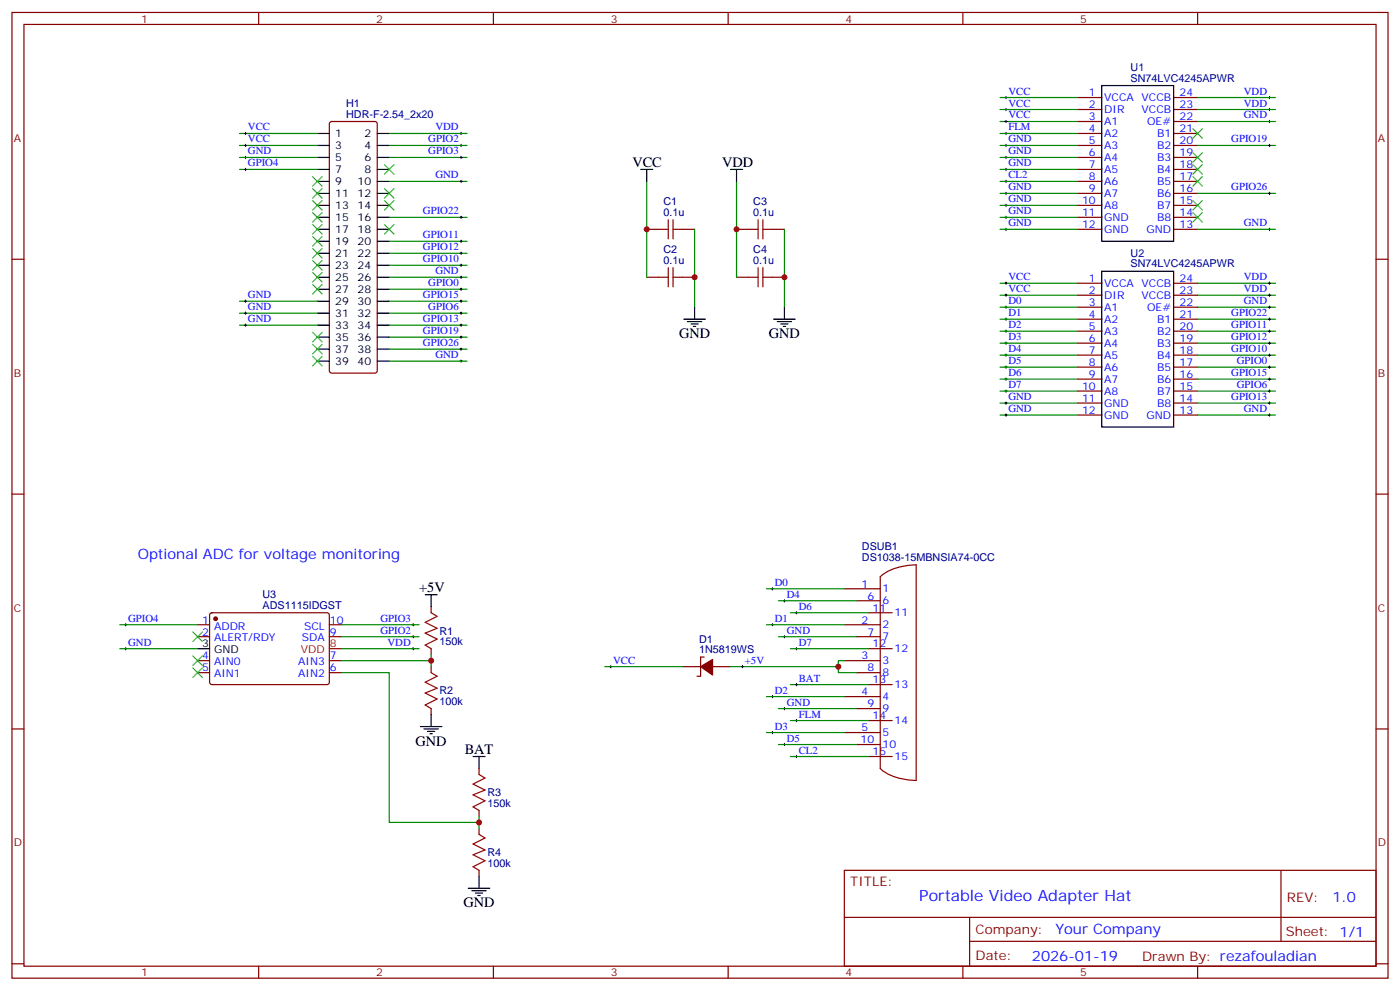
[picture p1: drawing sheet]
<svg xmlns="http://www.w3.org/2000/svg" width="412mm" height="292mm" viewBox="0 0 412 292" stroke-linecap="round" stroke-linejoin="round" font-family="sans-serif">
<g fill="none" stroke="#870000" stroke-width=".35">
<path d="M3.5 3.7h405.4v284.3h-405.4zM7.1 7.2h398.2v277.3h-398.2zM76.2 3.7v3.5M145.3 3.7v3.5M214.5 3.7v3.5M283.6 3.7v3.5M352.8 3.7v3.5M97.2 36l.5-.2h12.7l.5 .2 .2 .5v72.6l-.2 .5-.5 .3h-12.7l-.5-.3-.2-.5v-72.6zM317.5 28.7h7.1M317.5 32.2h7.1M317.5 35.8h7.1M317.5 39.3h7.1"/>
<path d="M345.7 28.7h7.1M345.7 32.2h7.1M345.7 35.8h7.1M345.7 39.3h7.1M317.5 42.8h7.1M317.5 46.4h7.1M317.5 49.9h7.1M317.5 53.4h7.1M317.5 56.9h7.1M345.7 42.8h7.1M345.7 46.4h7.1M345.7 49.9h7.1"/>
<path d="M345.7 53.4h7.1M345.7 56.9h7.1M3.5 76.3h3.6M190.5 67.5h3.5M201.1 67.5h3.5M217 67.5h3.5M227.5 67.5h3.6M317.5 60.5h7.1M317.5 64h7.1M317.5 67.5h7.1M345.7 60.5h7.1M345.7 64h7.1"/>
<path d="M345.7 67.5h7.1M405.3 76.3h3.6M190.5 81.6h3.5M201.1 81.6h3.5M217 81.6h3.5M227.5 81.6h3.6M317.5 83.4h7.1M317.5 86.9h7.1M317.5 90.5h7.1M317.5 94h7.1M317.5 97.5h7.1M345.7 83.4h7.1"/>
<path d="M345.7 86.9h7.1M345.7 90.5h7.1M345.7 94h7.1M345.7 97.5h7.1M317.5 101h7.1M317.5 104.6h7.1M317.5 108.1h7.1M317.5 111.6h7.1M317.5 115.1h7.1M317.5 118.7h7.1M345.7 101h7.1M345.7 104.6h7.1"/>
<path d="M345.7 108.1h7.1M345.7 111.6h7.1M345.7 115.1h7.1M345.7 118.7h7.1M317.5 122.2h7.1M345.7 122.2h7.1M3.5 145.5h3.6M405.3 145.5h3.6M127 178.6v1.8M248.7 173.4h10.6M252.2 176.9h7.1M259.3 169.8a17.1 17.1 0 0 1 10.6-3.5v63.5a19.1 19.1 0 0 1-9.6-2.7l-1-.8z"/>
<path d="M58.2 183.9h3.5M58.2 194.5h3.5M58.2 187.5h3.5M58.2 198h3.5M62 180.6l.4-.2 34.2 .1 .4 .6-.1 20-.6 .5-34.1-.1-.5-.6v-19.8zM97 183.9h3.5M97 194.5h3.5M97 187.5h3.5M97 198h3.5M127 191v1.8M127 196.3v1.7M201.1 196.3h5.3"/>
<path d="M207.4 193.5h-1v5.6h-1.1M209.9 196.3h5.3M248.7 183.9h10.6M248.7 194.5h10.6M252.2 187.5h7.1M252.2 198h7.1M255.8 180.4h7M255.8 191h7M3.5 214.6h3.6M127 208.6v1.8M248.7 205.1h10.6M248.7 215.7h10.6"/>
<path d="M252.2 208.6h7.1M252.2 219.2h7.1M255.8 201.6h7M255.8 212.2h7M405.3 214.6h3.6M141.1 226.3v1.7M141.1 238.6v1.8M255.8 222.7h7M141.1 243.9v1.8M141.1 256.3v1.7M248.7 256.3h156.6v28.2h-156.6zM377.3 256.3v20.9"/>
<path d="M248.7 270.1h156.5M285.6 277.2h119.6M285.6 270.1v14.1M3.5 283.8h3.6M76.2 284.5v3.5M145.3 284.5v3.5M214.5 284.5v3.5M283.6 284.5v3.5M352.8 284.5v3.5M405.3 283.8h3.6"/>
</g>
<g fill="none" stroke="#000" stroke-width=".35">
<path d="M93.5 39.3h3.5M111.1 39.3h3.6M324.6 25.2h21.1v45.8h-21.1zM93.5 42.8h3.5M93.5 46.4h3.5M93.5 49.9h3.5M93.5 53.4h3.5M93.5 56.9h3.5M111.1 42.8h3.6M111.1 46.4h3.6M111.1 49.9h3.6M111.1 53.4h3.6"/>
<path d="M111.1 56.9h3.6M188.7 49.9h3.6M190.5 49.9v3.5M215.2 49.9h3.5M217 49.9v3.5M93.5 60.5h3.5M93.5 64h3.5M93.5 67.5h3.5M93.5 71h3.5M93.5 74.6h3.5M93.5 78.1h3.5M111.1 60.5h3.6"/>
<path d="M111.1 64h3.6M111.1 67.5h3.6M111.1 71h3.6M111.1 74.6h3.6M111.1 78.1h3.6M324.6 79.9h21.1v45.8h-21.1zM93.5 81.6h3.5M93.5 85.2h3.5M93.5 88.7h3.5M93.5 92.2h3.5M93.5 95.7h3.5M93.5 99.3h3.5"/>
<path d="M111.1 81.6h3.6M111.1 85.2h3.6M111.1 88.7h3.6M111.1 92.2h3.6M111.1 95.7h3.6M111.1 99.3h3.6M201.4 94h6.4M202.5 94.7h4.2M203.6 95.4h2.1M204.3 96.1h.7M204.6 90.5v3.5M227.9 94h6.3"/>
<path d="M229 94.7h4.2M230 95.4h2.1M230.7 96.1h.7M231.1 90.5v3.5M93.5 102.8h3.5M93.5 106.3h3.5M111.1 102.8h3.6M111.1 106.3h3.6M125.2 175.1h3.6M127 175.1v3.5M58.2 191h3.5M123.8 213.9h6.4"/>
<path d="M124.9 214.6h4.2M125.9 215.3h2.2M126.6 216h.8M127 210.4v3.5M139.3 222.7h3.6M141.1 222.7v3.6M141.1 258v3.5M137.9 261.5h6.4M139 262.3h4.2M140.1 263h2.1M140.8 263.7h.7"/>
</g>
<g fill="none" stroke="#000" stroke-width=".29">
<path d="M72 39.3h.7M72.3 38.9v.8M135.5 39.3h.7M135.8 38.9v.8M296 28.7h.7M296 32.2h.7M296 35.8h.7M296 39.3h.7M296.3 28.4v.7M296.3 31.9v.7M296.3 35.4v.7M296.3 38.9v.8"/>
<path d="M373.6 28.7h.7M373.6 32.2h.7M373.6 35.8h.7M373.9 28.4v.7M373.9 31.9v.7M373.9 35.4v.7M72 46.4h.7M72 42.8h.7M72 49.9h.7M72.3 42.5v.7M72.3 46v.7M72.3 49.5v.7"/>
<path d="M135.5 46.4h.7M135.5 53.4h.7M135.5 42.8h.7M135.8 42.5v.7M135.8 46v.7M135.8 53.1v.7M296 46.4h.7M296 53.4h.7M296 42.8h.7M296 49.9h.7M296 56.9h.7M296.3 42.5v.7"/>
<path d="M296.3 46v.7M296.3 49.5v.7M296.3 53.1v.7M296.3 56.6v.7M373.6 42.8h.7M373.6 56.9h.7M373.9 42.5v.7M373.9 56.6v.7M135.5 64h.7M135.5 78.1h.7M135.5 74.6h.7M135.5 71h.7"/>
<path d="M135.8 63.6v.7M135.8 70.7v.7M135.8 74.2v.7M135.8 77.8v.7M296 67.5h.7M296 64h.7M296 60.5h.7M296.3 60.1v.7M296.3 63.6v.7M296.3 67.2v.7M373.6 67.5h.7M373.9 67.2v.7"/>
<path d="M72 92.2h.7M72 95.7h.7M72 88.7h.7M72.3 88.3v.7M72.3 91.9v.7M72.3 95.4v.7M135.5 92.2h.7M135.5 95.7h.7M135.5 88.7h.7M135.5 99.3h.7M135.5 85.2h.7M135.5 81.6h.7"/>
<path d="M135.8 81.3v.7M135.8 84.8v.7M135.8 88.3v.7M135.8 91.9v.7M135.8 95.4v.7M135.8 98.9v.7M296 86.9h.7M296 90.5h.7M296 83.4h.7M296 97.5h.7M296 94h.7M296.3 83v.7"/>
<path d="M296.3 86.6v.7M296.3 90.1v.7M296.3 93.6v.7M296.3 97.2v.7M373.6 86.9h.7M373.6 90.5h.7M373.6 83.4h.7M373.6 97.5h.7M373.6 94h.7M373.9 83v.7M373.9 86.6v.7M373.9 90.1v.7"/>
<path d="M373.9 93.6v.7M373.9 97.2v.7M135.5 106.3h.7M135.5 102.8h.7M135.8 102.4v.8M135.8 106v.7M296 118.7h.7M296 115.1h.7M296 111.6h.7M296 108.1h.7M296 104.6h.7M296 101h.7"/>
<path d="M296.3 100.7v.7M296.3 104.2v.7M296.3 107.7v.7M296.3 111.3v.7M296.3 114.8v.7M296.3 118.3v.7M373.6 118.7h.7M373.6 115.1h.7M373.6 111.6h.7M373.6 108.1h.7M373.6 104.6h.7M373.6 101h.7"/>
<path d="M373.9 100.7v.7M373.9 104.2v.7M373.9 107.7v.7M373.9 111.3v.7M373.9 114.8v.7M373.9 118.3v.7M296 122.2h.7M296.3 121.8v.8M373.6 122.2h.7M373.9 121.8v.8M227.2 173.4h.7M227.5 173v.7"/>
<path d="M230.7 176.9h.7M231.1 176.5v.7M36.7 183.9h.7M36.7 191h.7M37 183.6v.7M37 190.6v.7M121.4 187.5h.7M121.4 183.9h.7M121.4 191h.7M121.7 183.6v.7M121.7 187.1v.7M121.7 190.6v.7"/>
<path d="M179.6 196.3h.7M179.9 195.9v.7M218.4 196.3h.7M218.7 195.9v.7M227.2 183.9h.7M227.5 183.6v.7M230.7 187.5h.7M231.1 187.1v.7M234.2 180.4h.7M234.2 191h.7M234.6 180.1v.7M234.6 190.6v.7"/>
<path d="M227.2 205.1h.7M227.2 215.7h.7M227.5 204.8v.7M227.5 215.3v.7M230.7 208.6h.7M230.7 219.2h.7M231.1 208.3v.7M231.1 218.9v.7M234.2 212.2h.7M234.2 201.6h.7M234.6 201.2v.7M234.6 211.8v.7"/>
<path d="M234.2 222.7h.7M234.6 222.4v.7"/>
</g>
<g fill="none" stroke="#008700" stroke-width=".35">
<path d="M70.6 39.3h22.9M114.7 39.3h22.9M294.6 28.7h22.9M294.6 32.2h22.9M294.6 35.8h22.9M294.6 39.3h22.9M352.8 28.7h22.9M352.8 32.2h22.9M352.8 35.8h22.9M70.6 46.4h22.9M70.6 42.8h22.9M70.6 49.9h22.9"/>
<path d="M114.7 46.4h22.9M114.7 53.4h22.9M114.7 42.8h22.9M190.5 53.4v28.2M217 53.4v28.2M294.6 46.4h22.9M294.6 53.4h22.9M294.6 42.8h22.9M294.6 49.9h22.9M294.6 56.9h22.9M352.8 42.8h22.9M352.8 56.9h22.9"/>
<path d="M114.7 64h22.9M114.7 78.1h22.9M114.7 74.6h22.9M114.7 71h22.9M204.6 67.5v23M231.1 67.5v23M294.6 67.5h22.9M294.6 64h22.9M294.6 60.5h22.9M352.8 67.5h22.9M70.6 95.7h22.9M70.6 92.2h22.9"/>
<path d="M70.6 88.7h22.9M114.7 99.3h22.9M114.7 95.7h22.9M114.7 92.2h22.9M114.7 88.7h22.9M114.7 85.2h22.9M114.7 81.6h22.9M294.6 86.9h22.9M294.6 90.5h22.9M294.6 83.4h22.9M294.6 97.5h22.9M294.6 94h22.9"/>
<path d="M352.8 86.9h22.9M352.8 90.5h22.9M352.8 83.4h22.9M352.8 97.5h22.9M352.8 94h22.9M114.7 106.3h22.9M114.7 102.8h22.9M294.6 118.7h22.9M294.6 115.1h22.9M294.6 111.6h22.9M294.6 108.1h22.9M294.6 104.6h22.9"/>
<path d="M294.6 101h22.9M352.8 118.7h22.9M352.8 115.1h22.9M352.8 111.6h22.9M352.8 108.1h22.9M352.8 104.6h22.9M352.8 101h22.9M294.6 122.2h22.9M352.8 122.2h22.9M225.8 173.4h22.9M229.3 176.9h22.9M35.3 183.9h22.9"/>
<path d="M35.3 191h22.9M100.5 198h14.2v44.1h26.4M100.5 187.5h23M100.5 183.9h23M100.5 191h23M100.5 194.5h26.5M127 192.8v3.5M178.2 196.3h22.9M215.2 196.3h31.7M225.8 183.9h22.9M229.3 187.5h22.9M232.8 180.4h23"/>
<path d="M232.8 191h23M248.7 194.5h-1.8v3.5h5.3M225.8 205.1h22.9M225.8 215.7h22.9M229.3 208.6h22.9M229.3 219.2h22.9M232.8 212.2h23M232.8 201.6h23M232.8 222.7h23M141.1 240.4v3.5"/>
</g>
<g fill="#870000" stroke="#870000" stroke-width=".35">
<path d="M206.4 196.3l3.5-2.1v4.6z"/>
<circle cx="63.5" cy="182.2" r=".53"/>
</g>
<g fill="none" stroke="#3c3" stroke-width=".35">
<path d="M351.4 37.9l2.8 2.8M354.2 37.9l-2.8 2.8M92.1 59.1l2.8 2.8M92.1 55.5l2.8 2.8M92.1 52l2.8 2.8M94.9 59.1l-2.8 2.8M94.9 55.5l-2.8 2.8M94.9 52l-2.8 2.8M113.2 59.1l2.9 2.8M113.2 55.5l2.9 2.8M113.2 48.5l2.9 2.8M116.1 55.5l-2.9 2.8"/>
<path d="M116.1 48.5l-2.9 2.8M116.1 59.1l-2.9 2.8M351.4 59.1l2.8 2.8M351.4 52l2.8 2.8M351.4 48.5l2.8 2.8M351.4 44.9l2.8 2.9M354.2 59.1l-2.8 2.8M354.2 52l-2.8 2.8M354.2 48.5l-2.8 2.8M354.2 44.9l-2.8 2.9M92.1 76.7l2.8 2.8M92.1 73.2l2.8 2.8"/>
<path d="M92.1 69.6l2.8 2.9M92.1 66.1l2.8 2.8M92.1 62.6l2.8 2.8M94.9 76.7l-2.8 2.8M94.9 73.2l-2.8 2.8M94.9 69.6l-2.8 2.9M94.9 66.1l-2.8 2.8M94.9 62.6l-2.8 2.8M113.2 66.1l2.9 2.8M116.1 66.1l-2.9 2.8M351.4 62.6l2.8 2.8M354.2 62.6l-2.8 2.8"/>
<path d="M92.1 83.7l2.8 2.9M92.1 80.2l2.8 2.8M92.1 97.9l2.8 2.8M94.9 83.7l-2.8 2.9M94.9 80.2l-2.8 2.8M94.9 97.9l-2.8 2.8M92.1 101.4l2.8 2.8M92.1 104.9l2.8 2.8M94.9 101.4l-2.8 2.8M94.9 104.9l-2.8 2.8M56.8 193.1l2.8 2.8M56.8 196.6l2.8 2.9"/>
<path d="M56.8 186.1l2.8 2.8M59.6 193.1l-2.8 2.8M59.6 196.6l-2.8 2.9M59.6 186.1l-2.8 2.8"/>
</g>
<g fill="none" stroke="#a10000" stroke-width=".35">
<path d="M194 67.5h2.8M196.8 64.7v5.6M196.8 78.8v5.7M198.3 67.5h2.8M198.3 64.7v5.6M198.3 78.8v5.7M220.5 67.5h2.8M223.3 64.7v5.6M223.3 78.8v5.7M224.7 67.5h2.8M224.7 64.7v5.6M224.7 78.8v5.7"/>
<path d="M194 81.6h2.8M198.3 81.6h2.8M220.5 81.6h2.8M224.7 81.6h2.8M127 180.4l1.8 1.1-3.6 1.7 3.6 1.8-3.6 1.4 3.6 1.8-3.6 1.7 1.8 1.1M127 198l1.8 1.1-3.6 1.8 3.6 1.7-3.6 1.4 3.6 1.8-3.6 1.8 1.8 1M141.1 228l1.8 1.1-3.6 1.8 3.6 1.7-3.6 1.4 3.6 1.8-3.6 1.8 1.8 1M141.1 245.7l1.8 1-3.6 1.8 3.6 1.8-3.6 1.4 3.6 1.7-3.6 1.8 1.8 1.1"/>
</g>
<path d="M97 191h3.5" fill="none" stroke="#f00" stroke-width=".35"/>
<g fill="#c00">
<circle cx="246.9" cy="196.3" r=".88"/>
<circle cx="190.5" cy="67.5" r=".88"/>
<circle cx="217" cy="67.5" r=".88"/>
<circle cx="231.1" cy="81.6" r=".88"/>
<circle cx="204.6" cy="81.6" r=".88"/>
<circle cx="127" cy="194.5" r=".88"/>
<circle cx="141.1" cy="242.1" r=".88"/>
</g>
<text font-size="4.6" fill="#00f" x="270.8" y="265.3">Portable Video Adapter Hat</text>
<g font-size="4.2">
<text x="186.3" y="49.2">VCC</text>
<text x="212.7" y="49.2">VDD</text>
<text x="200" y="99.6">GND</text>
<text x="226.5" y="99.6">GND</text>
<text x="123.5" y="174.4">+5V</text>
<text x="122.4" y="219.6">GND</text>
<text x="136.9" y="222">BAT</text>
<text x="136.5" y="267.2">GND</text>
</g>
<g font-size="4.2" fill="#00f">
<text x="40.6" y="164.5">Optional ADC for voltage monitoring</text>
<text x="392.5" y="265.5">1.0</text>
<text x="310.9" y="275.1">Your Company</text>
<text x="304" y="282.9">2026-01-19</text>
</g>
<g font-size="3.9" fill="#800">
<text x="250.5" y="260.8">TITLE:</text>
<text x="379.1" y="265.5">REV:</text>
<text x="287.4" y="275">Company:</text>
<text x="378.7" y="275.7">Sheet: 1/1</text>
<text x="287.4" y="282.7">Date:</text>
<text x="336.4" y="282.8">Drawn By: rezafouladian</text>
</g>
<g font-size="3.2" fill="#800">
<text x="41.6" y="6.7">1</text>
<text x="110.8" y="6.7">2</text>
<text x="179.9" y="6.7">3</text>
<text x="249.1" y="6.7">4</text>
<text x="318.2" y="6.7">5</text>
<text x="4.1" y="41.8">A</text>
<text x="405.9" y="41.8">A</text>
<text x="4.1" y="110.9">B</text>
<text x="405.9" y="110.9">B</text>
<text x="4.1" y="180.1">C</text>
<text x="405.9" y="180.1">C</text>
<text x="4.1" y="249.2">D</text>
<text x="405.9" y="249.2">D</text>
<text x="41.6" y="287.5">1</text>
<text x="110.8" y="287.5">2</text>
<text x="179.9" y="287.5">3</text>
<text x="249.1" y="287.5">4</text>
<text x="318.2" y="287.5">5</text>
</g>
<g font-size="3.2" fill="#000080">
<text x="333" y="20.9">U1</text>
<text x="333" y="24">SN74LVC4245APWR</text>
<text x="102" y="34.7">HDR-F-2.54_2x20</text>
<text x="102" y="31.5">H1</text>
<text x="195.4" y="63.6">0.1u</text>
<text x="195.4" y="60.5">C1</text>
<text x="221.9" y="63.6">0.1u</text>
<text x="221.9" y="60.5">C3</text>
<text x="195.4" y="77.8">0.1u</text>
<text x="195.4" y="74.6">C2</text>
<text x="221.9" y="77.8">0.1u</text>
<text x="221.9" y="74.6">C4</text>
<text x="333" y="75.6">U2</text>
<text x="333" y="78.7">SN74LVC4245APWR</text>
<text x="253.9" y="162">DSUB1</text>
<text x="253.9" y="165.2">DS1038-15MBNSIA74-0CC</text>
<text x="77.3" y="179.2">ADS1115IDGST</text>
<text x="77.3" y="176.1">U3</text>
<text x="129.5" y="190">150k</text>
<text x="129.5" y="186.8">R1</text>
<text x="206" y="189.4">D1</text>
<text x="206" y="192.4">1N5819WS</text>
<text x="129.5" y="207.6">100k</text>
<text x="129.5" y="204.4">R2</text>
<text x="143.6" y="237.6">150k</text>
<text x="143.6" y="234.4">R3</text>
<text x="143.6" y="255.3">100k</text>
<text x="143.6" y="252.1">R4</text>
</g>
<g font-size="3.2" fill="#00f">
<text x="297" y="27.8">VCC</text>
<text x="320.8" y="28.4">1</text>
<text x="325.3" y="29.8">VCCA VCCB</text>
<text x="347.5" y="28.4">24</text>
<text x="366.4" y="27.8">VDD</text>
<text x="297" y="31.4">VCC</text>
<text x="297" y="34.9">VCC</text>
<text x="320.8" y="31.9">2</text>
<text x="320.8" y="35.4">3</text>
<text x="325.3" y="33.3">DIR</text>
<text x="336.2" y="33.3">VCCB</text>
<text x="347.5" y="35.4">22</text>
<text x="347.5" y="31.9">23</text>
<text x="366.4" y="34.9">GND</text>
<text x="366.4" y="31.4">VDD</text>
<text x="73" y="38.4">VCC</text>
<text x="73" y="41.9">VCC</text>
<text x="126.2" y="41.9">GPIO2</text>
<text x="128.3" y="38.4">VDD</text>
<text x="297" y="38.4">FLM</text>
<text x="297" y="41.9">GND</text>
<text x="320.8" y="38.9">4</text>
<text x="325.3" y="36.8">A1</text>
<text x="325.3" y="40.4">A2</text>
<text x="337.9" y="36.8">OE#</text>
<text x="340.8" y="40.4">B1</text>
<text x="347.5" y="38.9">21</text>
<text x="362.7" y="41.9">GPIO19</text>
<text x="73" y="45.5">GND</text>
<text x="126.2" y="45.5">GPIO3</text>
<text x="297" y="45.5">GND</text>
<text x="320.8" y="42.5">5</text>
<text x="320.8" y="46">6</text>
<text x="325.3" y="43.9">A3</text>
<text x="325.3" y="47.4">A4</text>
<text x="340.8" y="47.4">B3</text>
<text x="340.8" y="43.9">B2</text>
<text x="347.5" y="46">19</text>
<text x="347.5" y="42.5">20</text>
<text x="73" y="49">GPIO4</text>
<text x="128.3" y="52.5">GND</text>
<text x="297" y="52.5">CL2</text>
<text x="297" y="49">GND</text>
<text x="320.8" y="49.5">7</text>
<text x="320.8" y="53.1">8</text>
<text x="325.3" y="50.9">A5</text>
<text x="340.8" y="50.9">B4</text>
<text x="347.5" y="53.1">17</text>
<text x="347.5" y="49.5">18</text>
<text x="297" y="56.1">GND</text>
<text x="297" y="59.6">GND</text>
<text x="320.8" y="56.6">9</text>
<text x="325.3" y="54.5">A6</text>
<text x="325.3" y="58">A7</text>
<text x="340.8" y="58">B6</text>
<text x="340.8" y="54.5">B5</text>
<text x="347.5" y="56.6">16</text>
<text x="362.7" y="56.1">GPIO26</text>
<text x="124.6" y="63.1">GPIO22</text>
<text x="297" y="63.1">GND</text>
<text x="318.8" y="60.1">10</text>
<text x="318.8" y="63.6">11</text>
<text x="325.3" y="61.5">A8</text>
<text x="325.3" y="65.1">GND</text>
<text x="340.8" y="65.1">B8</text>
<text x="340.8" y="61.5">B7</text>
<text x="347.5" y="63.6">14</text>
<text x="347.5" y="60.1">15</text>
<text x="124.6" y="70.2">GPIO11</text>
<text x="297" y="66.6">GND</text>
<text x="318.8" y="67.2">12</text>
<text x="325.3" y="68.6">GND</text>
<text x="337.7" y="68.6">GND</text>
<text x="347.5" y="67.2">13</text>
<text x="366.4" y="66.6">GND</text>
<text x="124.6" y="77.2">GPIO10</text>
<text x="124.6" y="73.7">GPIO12</text>
<text x="128.3" y="80.8">GND</text>
<text x="297" y="82.5">VCC</text>
<text x="320.8" y="83">1</text>
<text x="347.5" y="83">24</text>
<text x="366.4" y="82.5">VDD</text>
<text x="73" y="87.8">GND</text>
<text x="124.6" y="87.8">GPIO15</text>
<text x="126.2" y="84.3">GPIO0</text>
<text x="297" y="86">VCC</text>
<text x="297" y="89.6">D0</text>
<text x="320.8" y="86.6">2</text>
<text x="325.3" y="84.5">VCCA VCCB</text>
<text x="325.3" y="88">DIR</text>
<text x="336.2" y="88">VCCB</text>
<text x="347.5" y="86.6">23</text>
<text x="366.4" y="86">VDD</text>
<text x="366.4" y="89.6">GND</text>
<text x="73" y="94.9">GND</text>
<text x="73" y="91.3">GND</text>
<text x="124.6" y="94.9">GPIO13</text>
<text x="126.2" y="91.3">GPIO6</text>
<text x="297" y="93.1">D1</text>
<text x="320.8" y="90.1">3</text>
<text x="320.8" y="93.6">4</text>
<text x="325.3" y="91.5">A1</text>
<text x="325.3" y="95">A2</text>
<text x="337.9" y="91.5">OE#</text>
<text x="340.8" y="95">B1</text>
<text x="347.5" y="93.6">21</text>
<text x="347.5" y="90.1">22</text>
<text x="362.7" y="93.1">GPIO22</text>
<text x="124.6" y="101.9">GPIO26</text>
<text x="124.6" y="98.4">GPIO19</text>
<text x="297" y="100.2">D3</text>
<text x="297" y="96.6">D2</text>
<text x="320.8" y="97.2">5</text>
<text x="320.8" y="100.7">6</text>
<text x="325.3" y="98.6">A3</text>
<text x="340.8" y="98.6">B2</text>
<text x="347.5" y="100.7">19</text>
<text x="347.5" y="97.2">20</text>
<text x="362.7" y="100.2">GPIO12</text>
<text x="362.7" y="96.6">GPIO11</text>
<text x="128.3" y="105.4">GND</text>
<text x="297" y="107.2">D5</text>
<text x="297" y="103.7">D4</text>
<text x="320.8" y="104.2">7</text>
<text x="320.8" y="107.7">8</text>
<text x="325.3" y="102.1">A4</text>
<text x="325.3" y="105.6">A5</text>
<text x="340.8" y="105.6">B4</text>
<text x="340.8" y="102.1">B3</text>
<text x="347.5" y="107.7">17</text>
<text x="347.5" y="104.2">18</text>
<text x="362.7" y="103.7">GPIO10</text>
<text x="364.3" y="107.2">GPIO0</text>
<text x="297" y="110.7">D6</text>
<text x="320.8" y="111.3">9</text>
<text x="325.3" y="109.1">A6</text>
<text x="325.3" y="112.7">A7</text>
<text x="340.8" y="112.7">B6</text>
<text x="340.8" y="109.1">B5</text>
<text x="347.5" y="111.3">16</text>
<text x="362.7" y="110.7">GPIO15</text>
<text x="297" y="117.8">GND</text>
<text x="297" y="114.3">D7</text>
<text x="318.8" y="114.8">10</text>
<text x="318.8" y="118.3">11</text>
<text x="325.3" y="116.2">A8</text>
<text x="325.3" y="119.7">GND</text>
<text x="340.8" y="119.7">B8</text>
<text x="340.8" y="116.2">B7</text>
<text x="347.5" y="118.3">14</text>
<text x="347.5" y="114.8">15</text>
<text x="362.7" y="117.8">GPIO13</text>
<text x="364.3" y="114.3">GPIO6</text>
<text x="297" y="121.3">GND</text>
<text x="318.8" y="121.8">12</text>
<text x="325.3" y="123.3">GND</text>
<text x="337.7" y="123.3">GND</text>
<text x="347.5" y="121.8">13</text>
<text x="366.4" y="121.3">GND</text>
<text x="228.2" y="172.5">D0</text>
<text x="253.7" y="173">1</text>
<text x="231.8" y="176">D4</text>
<text x="235.3" y="179.5">D6</text>
<text x="255.5" y="176.5">6</text>
<text x="260" y="174.4">1</text>
<text x="260" y="177.9">6</text>
<text x="37.7" y="183.1">GPIO4</text>
<text x="59.5" y="183.6">1</text>
<text x="63" y="185.3">ADDR</text>
<text x="89.6" y="185.3">SCL</text>
<text x="97.2" y="183.6">10</text>
<text x="112" y="183.1">GPIO3</text>
<text x="228.2" y="183.1">D1</text>
<text x="253.7" y="183.6">2</text>
<text x="257" y="180.1">11</text>
<text x="260" y="185">2</text>
<text x="263.5" y="181.5">11</text>
<text x="37.7" y="190.1">GND</text>
<text x="59.5" y="187.1">2</text>
<text x="63" y="188.9">ALERT/RDY</text>
<text x="88.9" y="188.9">SDA</text>
<text x="97.2" y="187.1">9</text>
<text x="112" y="186.6">GPIO2</text>
<text x="114.1" y="190.1">VDD</text>
<text x="231.8" y="186.6">GND</text>
<text x="235.3" y="190.1">D7</text>
<text x="255.5" y="187.1">7</text>
<text x="257" y="190.6">12</text>
<text x="260" y="188.5">7</text>
<text x="59.5" y="194.2">4</text>
<text x="59.5" y="197.7">5</text>
<text x="63" y="195.9">AIN0</text>
<text x="87.8" y="195.9">AIN3</text>
<text x="97.2" y="197.7">6</text>
<text x="97.2" y="194.2">7</text>
<text x="180.6" y="195.4">VCC</text>
<text x="219.4" y="195.4">+5V</text>
<text x="253.7" y="194.2">3</text>
<text x="255.5" y="197.7">8</text>
<text x="260" y="195.6">3</text>
<text x="263.5" y="192.1">12</text>
<text x="63" y="199.5">AIN1</text>
<text x="87.8" y="199.5">AIN2</text>
<text x="235.3" y="200.7">BAT</text>
<text x="257" y="201.2">13</text>
<text x="260" y="199.1">8</text>
<text x="263.5" y="202.6">13</text>
<text x="228.2" y="204.2">D2</text>
<text x="231.8" y="207.8">GND</text>
<text x="253.7" y="204.8">4</text>
<text x="255.5" y="208.3">9</text>
<text x="260" y="206.2">4</text>
<text x="260" y="209.7">9</text>
<text x="228.2" y="214.8">D3</text>
<text x="235.3" y="211.3">FLM</text>
<text x="253.7" y="215.3">5</text>
<text x="257" y="211.8">14</text>
<text x="263.5" y="213.2">14</text>
<text x="231.8" y="218.3">D5</text>
<text x="235.3" y="221.9">CL2</text>
<text x="253.5" y="218.9">10</text>
<text x="260" y="216.7">5</text>
<text x="260" y="220.3">10</text>
<text x="257" y="222.4">15</text>
<text x="263.5" y="223.8">15</text>
</g>
<g font-size="3.2">
<text x="98.8" y="40.4">1</text>
<text x="107.3" y="40.4">2</text>
<text x="98.8" y="43.9">3</text>
<text x="98.8" y="47.4">5</text>
<text x="107.3" y="43.9">4</text>
<text x="107.3" y="47.4">6</text>
<text x="98.8" y="50.9">7</text>
<text x="107.3" y="50.9">8</text>
<text x="98.8" y="54.5">9</text>
<text x="98.8" y="58">11</text>
<text x="105.3" y="54.5">10</text>
<text x="105.3" y="58">12</text>
<text x="98.8" y="61.5">13</text>
<text x="98.8" y="65.1">15</text>
<text x="105.3" y="61.5">14</text>
<text x="105.3" y="65.1">16</text>
<text x="98.8" y="68.6">17</text>
<text x="105.3" y="68.6">18</text>
<text x="98.8" y="72.1">19</text>
<text x="98.8" y="75.6">21</text>
<text x="105.3" y="72.1">20</text>
<text x="105.3" y="75.6">22</text>
<text x="98.8" y="79.2">23</text>
<text x="98.8" y="82.7">25</text>
<text x="105.3" y="79.2">24</text>
<text x="105.3" y="82.7">26</text>
<text x="98.8" y="86.2">27</text>
<text x="98.8" y="89.7">29</text>
<text x="105.3" y="86.2">28</text>
<text x="105.3" y="89.7">30</text>
<text x="98.8" y="93.3">31</text>
<text x="105.3" y="93.3">32</text>
<text x="98.8" y="96.8">33</text>
<text x="98.8" y="100.3">35</text>
<text x="105.3" y="96.8">34</text>
<text x="105.3" y="100.3">36</text>
<text x="98.8" y="103.9">37</text>
<text x="98.8" y="107.4">39</text>
<text x="105.3" y="103.9">38</text>
<text x="105.3" y="107.4">40</text>
<text x="59.5" y="190.6">3</text>
<text x="63" y="192.4">GND</text>
</g>
<g font-size="3.2" fill="#f00">
<text x="97.2" y="190.6">8</text>
<text x="88.6" y="192.4">VDD</text>
</g>
</svg>
